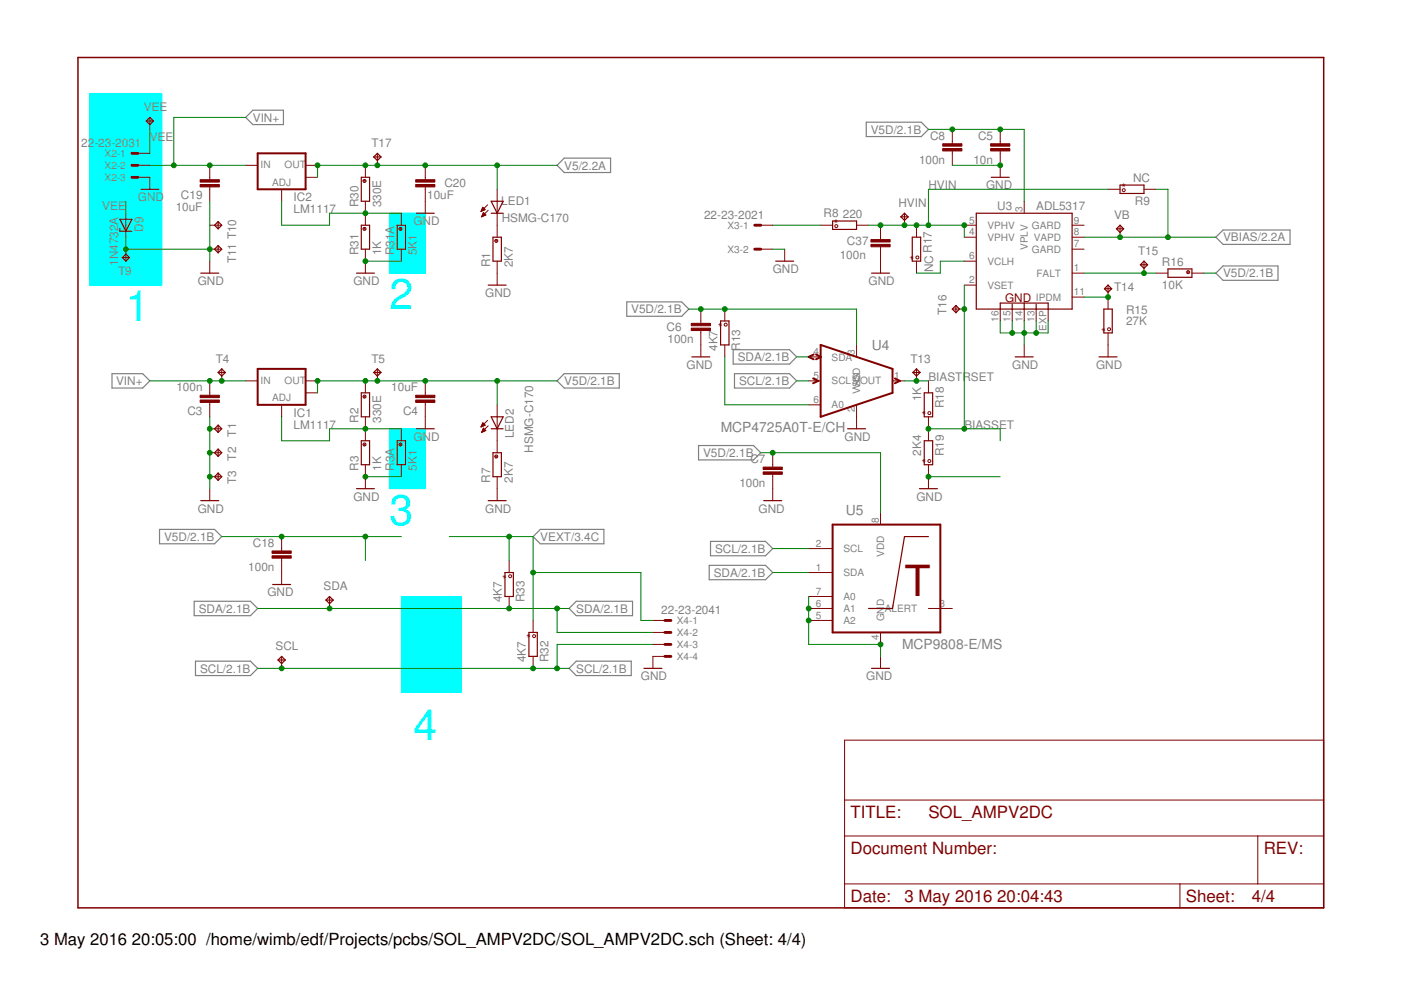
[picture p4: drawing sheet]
<svg xmlns="http://www.w3.org/2000/svg" width="297mm" height="210mm" viewBox="0 0 297 210" stroke-linecap="round" stroke-linejoin="round" font-family="sans-serif">
<g fill="#0ff" stroke="#0ff" stroke-width=".21">
<path d="M85.1 126.5h12.7v20.3h-12.7z"/>
<path d="M19.1 19.8h15.2v40.7h-15.2z"/>
<path d="M82.5 45.2h7.7v12.7h-7.7z"/>
<path d="M82.5 90.9h7.7v12.7h-7.7z"/>
</g>
<g fill="none" stroke="#808080" stroke-width=".25">
<path d="M53.6 23.4h6.5v3h-6.5l-1.5-1.5zM119.6 33.5h9.9v3.1h-9.9l-1.5-1.5zM183.7 25.9h11.6l1.5 1.5-1.5 1.6h-11.6zM257.8 57.9l1.5-1.5h11.7v3h-11.7zM257.8 50.3l1.5-1.5h14.2v3h-14.2zM23.7 79.2h6.5l1.6 1.6-1.6 1.5h-6.5zM119.6 79.2h11.7v3.1h-11.7l-1.5-1.5zM132.9 64h11.6l1.5 1.5-1.5 1.6h-11.6zM155.4 74.1h12l1.5 1.6-1.5 1.5h-12zM155.7 79.2h11.7l1.5 1.6-1.5 1.5h-11.7zM148.1 94.5h11.7l1.5 1.5-1.5 1.5h-11.7zM33.8 112.2h11.7l1.5 1.6-1.5 1.5h-11.7z"/>
<path d="M114.6 112.2h13.4v3.1h-13.4l-1.6-1.5zM150.4 119.9h11.9l1.5 1.5-1.5 1.5h-11.9zM150.6 114.8h11.7l1.5 1.5-1.5 1.5h-11.7zM41.2 127.5h11.9l1.5 1.5-1.5 1.5h-11.9zM120.6 129l1.6-1.5h11.9v3h-11.9zM41.4 140.2h11.7l1.5 1.5-1.5 1.5h-11.7zM122.2 140.2h11.6v3h-11.6l-1.6-1.5z"/>
</g>
<path d="M16.5 12.2h264.1v180.3h-264.1z" fill="none" stroke="#800000" stroke-width=".32"/>
<g fill="none" stroke="#800000" stroke-width=".21">
<path d="M29.2 35.1h2.6M29.2 37.6h2.6v2.5M29.2 32.5h2.6M31.8 24.9v2.5M44.5 35.1v3M44.5 39.6v3.1M52.1 35.1h2.5M64.8 35.1h2.5M64.8 37.6h2.5M77.5 35.1v2.5M80 32.5v2.6M90.2 35.1v3"/>
<path d="M90.2 39.6v5.6M201.9 27.4v3.1M201.9 32v3.1M212.1 27.4v3.1M212.1 32v5.6M26.7 45.2v5.1M26.7 52.8v2.6M44.5 55.4v2.5M44.5 47.8h2.5M44.5 52.8h2.5M59.7 40.1v2.6M77.5 42.7v5.1"/>
<path d="M77.5 52.8v5.1M85.1 45.2v2.6M85.1 52.8v2.6M102 44.7h.2M102.1 44.6h.4M102.1 44.5h.7M102.1 46h.1M102.2 44.4h.6M102.2 45.8h.2M102.2 44.3h.5M102.2 45.7h.5M102.3 44.1h.3"/>
<path d="M102.3 45.6h.7M102.3 44h.1M102.3 45.5h.6M102.4 43.9l.5 .5-.9 .4zM102.4 45.3h.4M102.4 45.2h.2M102.5 45.1l-.4 .9M102.5 45.1l.5 .5M102.5 45.1h.1M103 45.6l-.9 .4M103.4 43.4l-1.4 1.4M103.5 44.6l-1.4 1.4"/>
<path d="M105.4 40.1v10.2M105.4 55.4v5.1M161.3 47.8h2.5M161.3 52.8h2.5M166.4 52.8v2.6M174 47.8h2.5M181.6 47.8h2.5M186.7 47.8v3M186.7 52.3v5.6M191.8 45.2v2.6M194.3 47.8v2.5M194.3 55.4v2.5"/>
<path d="M204.4 47.8h2.6M204.4 50.3h2.6M204.4 55.4h2.6M217.1 42.7v2.5M227.3 47.8h2.5M227.3 52.8h2.5M227.3 57.9h2.5M227.3 50.3h2.5M234.9 40.1h2.6M237.5 47.8v2.5M242.5 40.1h2.6M242.5 55.4v2.5"/>
<path d="M245.1 57.9h2.5M252.7 57.9h2.5M47 78.2v2.6M80 78.2v2.6M148.6 65.5v3.1M148.6 70.1v5.6M153.7 65.5v2.6M153.7 73.1v2.6M171.4 75.7h2.6M181.6 73.1v2.6M194.3 78.2v2.6M201.9 65.5h2.5"/>
<path d="M204.4 60.5h2.6M212.1 65.5v2.6M214.6 65.5v2.6M217.1 65.5v2.6M217.1 73.1v2.6M219.7 65.5v2.6M222.2 65.5v2.6M227.3 63h2.5M234.9 60.5v5M234.9 70.6v5.1M44.5 80.8v3M44.5 85.3v3.1"/>
<path d="M44.5 90.9h2.5M44.5 96h2.5M52.1 80.8h2.5M59.7 85.8v2.6M64.8 80.8h2.5M64.8 83.3h2.5M77.5 80.8v2.5M77.5 88.4v5.1M77.5 98.5v5.1M85.1 90.9v2.6M85.1 98.5v2.6M90.2 80.8v3"/>
<path d="M90.2 85.3v5.6M102 90.4h.2M102.1 90.3h.4M102.1 90.2h.6M102.1 91.7h.1M102.2 90.1h.6M102.2 91.5h.2M102.2 90h.5M102.2 91.4h.5M102.3 89.9h.3M102.3 91.3h.7M102.3 91.2h.6"/>
<path d="M102.3 89.7h.1M102.4 89.6l.5 .5-.9 .4zM102.4 91.1h.4M102.4 90.9h.2M102.5 90.8l-.4 .9M102.5 90.8l.5 .5M102.5 90.8h.1M103 91.3l-.9 .4M103.4 89.1l-1.4 1.4M103.5 90.3l-1.4 1.4M105.4 85.8v10.2M163.8 96v3"/>
<path d="M171.4 80.8h2.6M171.4 85.8h2.6M181.6 85.8v5.1M189.2 80.8h2.6M196.8 80.8v2.5M196.8 88.4v5.1M196.8 98.5v5.1M44.5 103.6v2.6M44.5 101.1h2.5M59.7 113.8v3M59.7 118.3v5.6M105.4 101.1v5.1"/>
<path d="M107.9 118.9v2.5M163.8 100.6v5.6M171.4 116.3h5.1M186.7 108.7v2.5M59.7 139.2v2.5M69.9 126.5v2.5M107.9 126.5v2.5M113 131.6v2.5M113 139.2v2.5M138.4 131.6h2.6M138.4 134.1h2.6M138.4 136.6h2.6"/>
<path d="M141 139.2h-2.6v2.5M171.4 126.5h5.1M171.4 129h5.1M171.4 131.6h5.1M171.4 121.4h5.1M186.7 134.1v2.5M186.7 139.2v2.5M196.8 129h5.1M179.1 156.9h101.5v35.6h-101.5zM179.1 177.2h101.5M179.1 169.6h101.5M266.7 177.2v10.2"/>
<path d="M179.1 187.4h101.5M250.2 187.4v5.1"/>
<circle cx="77.3" cy="38.4" r=".32"/>
<circle cx="77.3" cy="48.5" r=".32"/>
<circle cx="84.9" cy="48.5" r=".32"/>
<circle cx="105.2" cy="51.1" r=".32"/>
<circle cx="177.3" cy="47.9" r=".32"/>
<circle cx="194.5" cy="54.6" r=".32"/>
<circle cx="238.3" cy="40.3" r=".32"/>
<circle cx="251.9" cy="57.7" r=".32"/>
<circle cx="153.9" cy="68.8" r=".32"/>
<circle cx="235.1" cy="69.8" r=".32"/>
<circle cx="77.3" cy="84.1" r=".32"/>
<circle cx="77.3" cy="94.2" r=".32"/>
<circle cx="84.9" cy="94.2" r=".32"/>
<circle cx="105.2" cy="96.8" r=".32"/>
<circle cx="197" cy="87.6" r=".32"/>
<circle cx="197" cy="97.7" r=".32"/>
<circle cx="108.2" cy="122.2" r=".32"/>
<circle cx="113.2" cy="134.9" r=".32"/>
</g>
<g fill="none" stroke="#800000" stroke-width=".25">
<path d="M31 25.7l.8-.8 .7 .8M31 25.7l.8 .7 .7-.7M31 25.7h1.5M76.6 37.6h1.8v5.1h-1.8zM79.2 33.3l.8-.8 .8 .8M79.2 33.3l.8 .7 .8-.7M79.2 33.3h1.6M210.2 37.6h3.8M237.5 39.2h5v1.8h-5zM25.4 46.5h2.6l-1.3 2.5zM25.4 48.4v.6h2.6M25.9 54.6l.8 .8 .8-.8"/>
<path d="M25.9 54.6l.8-.8 .8 .8M25.9 54.6h1.6M29.9 40.1h3.8M42.6 57.9h3.8M46.2 47l.8 .8-.8 .7M46.2 47l-.7 .8 .7 .7M46.2 47v1.5M46.2 52.1v1.5M46.2 52.1l.8 .7-.8 .8M46.2 52.1l-.7 .7 .7 .8M75.6 57.9h3.8M76.6 47.8h1.8v5h-1.8z"/>
<path d="M84.2 47.8h1.8v5h-1.8zM88.3 45.2h3.8M104.1 42.7h2.6l-1.3 2.5zM104.1 45.2h2.6M104.5 50.3h1.8v5.1h-1.8zM164.5 55.4h3.8M176.5 46.9h5.1v1.7h-5.1zM184.8 57.9h3.8M191 46l.8-.8 .7 .8M191 46l.8 .7 .7-.7M191 46h1.5M193.4 50.3h1.8v5.1h-1.8z"/>
<path d="M207 45.2h20.3v20.3h-20.3zM236.7 48.5l.8-.7 .7 .7M236.7 48.5l.8 .8 .7-.8M236.7 48.5h1.5M241.8 56.1l.7-.7 .8 .7M241.8 56.1l.7 .8 .8-.8M241.8 56.1h1.5M247.6 57h5.1v1.8h-5.1zM46.2 79l.8-.8 .8 .8M46.2 79l.8 .7 .8-.7M46.2 79h1.6M79.2 79h1.6"/>
<path d="M79.2 79l.8-.8 .8 .8M79.2 79l.8 .7 .8-.7M103.5 60.5h3.8M146.7 75.7h3.8M152.8 68.1h1.8v5h-1.8zM193.5 79h1.6M193.5 79l.8-.8 .8 .8M193.5 79l.8 .7 .8-.7M202.7 64.8l-.8 .7 .8 .8M202.7 64.8l.7 .7-.7 .8M202.7 64.8v1.5M212.1 65.5v-1.2h10.1v1.2"/>
<path d="M214.6 64.5v1M215.2 75.7h3.9M217.1 64.3v1.2M219.7 64.5v1M233 75.7h3.8M234 65.5h1.8v5.1h-1.8zM234.2 61.2l.7-.7 .8 .7M234.2 61.2l.7 .8 .8-.8M234.2 61.2h1.5M46.2 90.1v1.6M46.2 95.2v1.6M46.2 90.1l.8 .8-.8 .8"/>
<path d="M46.2 90.1l-.7 .8 .7 .8M46.2 95.2l.8 .8-.8 .8M46.2 95.2l-.7 .8 .7 .8M76.6 83.3h1.8v5.1h-1.8zM76.6 93.5h1.8v5h-1.8zM84.2 93.5h1.8v5h-1.8zM88.3 90.9h3.8M104.1 88.4h2.6l-1.3 2.5zM104.1 90.9h2.6M104.5 96h1.8v5.1h-1.8zM179.7 90.9h3.8M196 83.3h1.7v5.1h-1.7z"/>
<path d="M196 93.5h1.7v5h-1.7zM42.6 106.2h3.8M46.2 100.3v1.5M46.2 100.3l.8 .8-.8 .7M46.2 100.3l-.7 .8 .7 .7M75.6 103.6h3.8M103.5 106.2h3.8M161.9 106.2h3.8M194.9 103.6h3.9M196.8 113.8h-5l-2.6 15.2h-5.1M57.8 123.9h3.8M58.9 139.9l.8-.7 .8 .7"/>
<path d="M58.9 139.9l.8 .8 .8-.8M58.9 139.9h1.6M69.1 127.2l.8-.7 .7 .7M69.1 127.2l.8 .8 .7-.8M69.1 127.2h1.5M107.1 121.4h1.7v5.1h-1.7zM112.1 134.1h1.8v5.1h-1.8zM136.5 141.7h3.8M184.8 141.7h3.8"/>
</g>
<g fill="#800000" stroke="#800000" stroke-width=".21">
<path d="M42.4 38.1h4.1v.5h-4.1z"/>
<path d="M42.4 39.1h4.1v.5h-4.1z"/>
<path d="M88.1 38.1h4.1v.5h-4.1z"/>
<path d="M88.1 39.1h4.1v.5h-4.1z"/>
<path d="M42.4 83.8h4.1v.5h-4.1z"/>
<path d="M42.4 84.8h4.1v.5h-4.1z"/>
<path d="M88.1 83.8h4.1v.5h-4.1z"/>
<path d="M88.1 84.8h4.1v.5h-4.1z"/>
<path d="M57.7 117.8h4v.5h-4z"/>
<path d="M57.7 116.8h4v.5h-4z"/>
<path d="M184.7 51.8h4v.5h-4z"/>
<path d="M184.7 50.8h4v.5h-4z"/>
<path d="M210 31.5h4.1v.5h-4.1z"/>
<path d="M210 30.5h4.1v.5h-4.1z"/>
<path d="M146.6 69.6h4v.5h-4z"/>
<path d="M146.6 68.6h4v.5h-4z"/>
<path d="M161.8 100.1h4.1v.5h-4.1z"/>
<path d="M161.8 99h4.1v.5h-4.1z"/>
<path d="M199.9 31.5h4v.5h-4z"/>
<path d="M199.9 30.5h4v.5h-4z"/>
</g>
<path d="M54.6 32.5h10.2v7.6h-10.2zM54.6 78.2h10.2v7.6h-10.2zM172.5 75.2l-1.1 .5 1.1 .5M173 75.2l1.1 .5-1.1 .5M174 73.1l15.2 5.1v5.1l-15.2 5.1zM172.4 80.2l1.1 .6-1.1 .5M189.7 80.2l1.1 .6-1.1 .5M176.5 111.2h22.9v22.9h-22.9z" fill="none" stroke="#800000" stroke-width=".42"/>
<path d="M28 32.5h1.2M28 35.1h1.2M28 37.6h1.2M160 47.8h1.3M160 52.8h1.3M141 131.6h1.2M141 134.1h1.2M141 136.6h1.2M141 139.2h1.2" fill="none" stroke="#800000" stroke-width=".61"/>
<g fill="none" stroke="#008000" stroke-width=".21">
<path d="M31.8 35.1h20.3M31.8 27.4v5.1M52.1 24.9h-15.2v10.2M105.4 35.1v5M118.1 35.1h-50.8v2.5M196.8 27.4h20.3v15.3M201.9 35.1h10.2M26.7 42.7v2.5M26.7 50.3v2.5h17.8M44.5 42.7v12.7M59.7 42.7v5.1h10.2v-2.6h15.2M77.5 55.4h7.6"/>
<path d="M163.8 52.8h2.6M163.8 47.8h10.2M184.1 47.8h20.3v2.5M204.4 55.4h-5v2.5h-5.1M229.8 57.9h15.3M229.8 50.3h28M234.9 40.1h-38.1v7.7M245.1 40.1h2.5v10.2M255.2 57.9h2.6M146 65.5h35.6v7.6M153.7 75.7v10.1h17.7M168.9 75.7h2.5"/>
<path d="M204.4 60.5v30.4M212.1 68.1v2.5h10.1v-2.5M214.6 68.1v2.5M217.1 68.1v5M219.7 68.1v2.5M229.8 63h5.1M31.8 80.8h20.3M44.5 88.4v15.2M59.7 88.4v5.1h10.2v-2.6h15.2M105.4 80.8v5M118.1 80.8h-50.8v2.5M161.3 96h25.4v12.7"/>
<path d="M168.9 80.8h2.5M191.8 80.8h5M196.8 90.9h15.3v2.6M47 113.8h38.1M77.5 101.1h7.6M77.5 113.8v5.1M95.2 113.8h17.8v17.8M107.9 113.8v5.1M163.8 116.3h7.6M196.8 101.1h15.3M54.6 129h66M113 121.4h22.9v10.2h2.5"/>
<path d="M118.1 129v5.1h20.3M138.4 136.6h-20.3v5.1M163.8 121.4h7.6M171.4 126.5v10.1h15.3v2.6M54.6 141.7h66"/>
</g>
<g fill="#008000" stroke="#008000" stroke-width=".21">
<circle cx="77.5" cy="55.4" r=".51"/>
<circle cx="44.5" cy="52.8" r=".51"/>
<circle cx="26.7" cy="52.8" r=".51"/>
<circle cx="77.5" cy="101.1" r=".51"/>
<circle cx="44.5" cy="90.9" r=".51"/>
<circle cx="44.5" cy="96" r=".51"/>
<circle cx="44.5" cy="101.1" r=".51"/>
<circle cx="217.1" cy="70.6" r=".51"/>
<circle cx="219.7" cy="70.6" r=".51"/>
<circle cx="214.6" cy="70.6" r=".51"/>
<circle cx="212.1" cy="35.1" r=".51"/>
<circle cx="171.4" cy="129" r=".51"/>
<circle cx="171.4" cy="131.6" r=".51"/>
<circle cx="186.7" cy="136.6" r=".51"/>
<circle cx="196.8" cy="101.1" r=".51"/>
<circle cx="44.5" cy="35.1" r=".51"/>
<circle cx="36.9" cy="35.1" r=".51"/>
<circle cx="47" cy="80.8" r=".51"/>
<circle cx="44.5" cy="80.8" r=".51"/>
<circle cx="77.5" cy="45.2" r=".51"/>
<circle cx="77.5" cy="35.1" r=".51"/>
<circle cx="90.2" cy="35.1" r=".51"/>
<circle cx="80" cy="35.1" r=".51"/>
<circle cx="105.4" cy="35.1" r=".51"/>
<circle cx="67.3" cy="35.1" r=".51"/>
<circle cx="77.5" cy="90.9" r=".51"/>
<circle cx="77.5" cy="80.8" r=".51"/>
<circle cx="90.2" cy="80.8" r=".51"/>
<circle cx="80" cy="80.8" r=".51"/>
<circle cx="105.4" cy="80.8" r=".51"/>
<circle cx="67.3" cy="80.8" r=".51"/>
<circle cx="59.7" cy="113.8" r=".51"/>
<circle cx="77.5" cy="113.8" r=".51"/>
<circle cx="148.6" cy="65.5" r=".51"/>
<circle cx="153.7" cy="65.5" r=".51"/>
<circle cx="163.8" cy="96" r=".51"/>
<circle cx="212.1" cy="27.4" r=".51"/>
<circle cx="201.9" cy="27.4" r=".51"/>
<circle cx="59.7" cy="141.7" r=".51"/>
<circle cx="113" cy="141.7" r=".51"/>
<circle cx="118.1" cy="141.7" r=".51"/>
<circle cx="69.9" cy="129" r=".51"/>
<circle cx="107.9" cy="129" r=".51"/>
<circle cx="118.1" cy="129" r=".51"/>
<circle cx="204.4" cy="47.8" r=".51"/>
<circle cx="186.7" cy="47.8" r=".51"/>
<circle cx="191.8" cy="47.8" r=".51"/>
<circle cx="196.8" cy="47.8" r=".51"/>
<circle cx="194.3" cy="47.8" r=".51"/>
<circle cx="237.5" cy="50.3" r=".51"/>
<circle cx="247.6" cy="50.3" r=".51"/>
<circle cx="194.3" cy="80.8" r=".51"/>
<circle cx="107.9" cy="113.8" r=".51"/>
<circle cx="113" cy="121.4" r=".51"/>
<circle cx="234.9" cy="63" r=".51"/>
<circle cx="242.5" cy="57.9" r=".51"/>
<circle cx="196.8" cy="90.9" r=".51"/>
<circle cx="204.4" cy="65.5" r=".51"/>
<circle cx="204.4" cy="90.9" r=".51"/>
</g>
<g font-size="9.1" fill="#0ff">
<text x="82.6" y="65.5">2</text>
<text x="26.7" y="68.1">1</text>
<text x="82.6" y="111.2">3</text>
<text x="87.6" y="156.9">4</text>
</g>
<text font-size="9.1" fill="#800000" x="191.8" y="126.5">T</text>
<g font-size="3.6" fill="#800000">
<text x="180.3" y="173.4">TITLE:</text>
<text x="196.8" y="173.4">SOL_AMPV2DC</text>
<text x="180.3" y="181.1">Document Number:</text>
<text x="267.9" y="181.1">REV:</text>
<text x="180.3" y="191.2">Date:</text>
<text x="191.8" y="191.2">3 May 2016</text>
<text x="211.4" y="191.2">20:04:43</text>
<text x="251.4" y="191.2">Sheet:</text>
<text x="265.4" y="191.2">4/4</text>
</g>
<g font-size="3.5">
<text x="8.5" y="200.4">3 May 2016</text>
<text x="28" y="200.4">20:05:00 /home/wimb/edf/Projects/pcbs/SOL_AMPV2DC/SOL_AMPV2DC.sch (Sheet: 4/4)</text>
</g>
<g font-size="2.9" fill="#808080">
<text x="184.8" y="74.1">U4</text>
<text x="152.8" y="91.5">MCP4725A0T-E/CH</text>
<text x="179.3" y="109.2">U5</text>
<text x="191.3" y="137.7">MCP9808-E/MS</text>
</g>
<g font-size="2.5" fill="#808080">
<text x="30.5" y="23.6">VEE</text>
<text x="31.8" y="30">VEE</text>
<text x="53.6" y="25.8">VIN+</text>
<text x="184.6" y="28.3">V5D/2.1B</text>
<text x="197.2" y="29.6">C8</text>
<text x="207.4" y="29.6">C5</text>
<text x="17.2" y="31.1">22-23-2031</text>
<text x="78.8" y="31.2">T17</text>
<text x="119.6" y="35.9">V5/2.2A</text>
<text x="194.8" y="34.7">100n</text>
<text x="206.4" y="34.7">10n</text>
<text x="94.2" y="39.7">C20</text>
<text x="196.8" y="40.1">HVIN</text>
<text x="209.1" y="40.1">GND</text>
<text x="240.2" y="38.6">NC</text>
<text x="21.7" y="44.4">VEE</text>
<text x="29.2" y="42.7">GND</text>
<text x="37.2" y="44.8">10uF</text>
<text x="38.4" y="42.3">C19</text>
<text x="62.2" y="45.2">LM1117</text>
<text x="62.2" y="42.7">IC2</text>
<text x="76" y="43.9" transform="rotate(-90 76 43.9)">R30</text>
<text x="80.8" y="43.9" transform="rotate(-90 80.8 43.9)">330E</text>
<text x="87.6" y="47.7">GND</text>
<text x="90.6" y="42.3">10uF</text>
<text x="106.3" y="43.4">LED1</text>
<text x="106.4" y="47">HSMG-C170</text>
<text x="149.3" y="46.3">22-23-2021</text>
<text x="174.6" y="45.9">R8</text>
<text x="178.7" y="46.2">220</text>
<text x="190.5" y="43.9">HVIN</text>
<text x="211.4" y="44.4">U3</text>
<text x="219.7" y="44.4">ADL5317</text>
<text x="236.2" y="46.5">VB</text>
<text x="240.6" y="43.4">R9</text>
<text x="30.4" y="49.2" transform="rotate(-90 30.4 49.2)">D9</text>
<text x="179.6" y="51.9">C37</text>
<text x="259.3" y="51.2">VBIAS/2.2A</text>
<text x="25" y="58.4">T9</text>
<text x="25" y="56.4" transform="rotate(-90 25 56.4)">1N4732A</text>
<text x="50.1" y="55.9" transform="rotate(-90 50.1 55.9)">T11 T10</text>
<text x="76" y="54.1" transform="rotate(-90 76 54.1)">R31</text>
<text x="80.8" y="54.1" transform="rotate(-90 80.8 54.1)">1K</text>
<text x="83.6" y="54.1" transform="rotate(-90 83.6 54.1)">R31A</text>
<text x="88.4" y="54.1" transform="rotate(-90 88.4 54.1)">5K1</text>
<text x="103.9" y="56.6" transform="rotate(-90 103.9 56.6)">R1</text>
<text x="108.7" y="56.6" transform="rotate(-90 108.7 56.6)">2K7</text>
<text x="163.8" y="57.9">GND</text>
<text x="178" y="55">100n</text>
<text x="197.9" y="57.7" transform="rotate(-90 197.9 57.7)">NC R17</text>
<text x="241.3" y="54.1">T15</text>
<text x="246.4" y="56.4">R16</text>
<text x="259.3" y="58.8">V5D/2.1B</text>
<text x="41.9" y="60.4">GND</text>
<text x="74.9" y="60.4">GND</text>
<text x="102.9" y="63">GND</text>
<text x="184.1" y="60.4">GND</text>
<text x="236.2" y="61.7">T14</text>
<text x="246.4" y="61.2">10K</text>
<text x="133.8" y="66.4">V5D/2.1B</text>
<text x="141.3" y="70.2">C6</text>
<text x="200.6" y="66.8" transform="rotate(-90 200.6 66.8)">T16</text>
<text x="238.7" y="68.8">27K</text>
<text x="238.7" y="66.6">R15</text>
<text x="45.7" y="76.9">T4</text>
<text x="78.8" y="76.9">T5</text>
<text x="141.5" y="72.8">100n</text>
<text x="152.1" y="74.4" transform="rotate(-90 152.1 74.4)">4K7</text>
<text x="156.4" y="76.6">SDA/2.1B</text>
<text x="156.9" y="74.4" transform="rotate(-90 156.9 74.4)">R13</text>
<text x="193" y="76.9">T13</text>
<text x="24.6" y="81.6">VIN+</text>
<text x="37.4" y="82.9">100n</text>
<text x="83" y="82.9">10uF</text>
<text x="119.6" y="81.6">V5D/2.1B</text>
<text x="145.6" y="78.2">GND</text>
<text x="156.7" y="81.6">SCL/2.1B</text>
<text x="196.8" y="80.8">BIASTRSET</text>
<text x="214.6" y="78.2">GND</text>
<text x="232.4" y="78.2">GND</text>
<text x="39.7" y="88">C3</text>
<text x="62.2" y="88.4">IC1</text>
<text x="76" y="89.6" transform="rotate(-90 76 89.6)">R2</text>
<text x="80.8" y="89.6" transform="rotate(-90 80.8 89.6)">330E</text>
<text x="85.5" y="88">C4</text>
<text x="195.3" y="85.1" transform="rotate(-90 195.3 85.1)">1K</text>
<text x="200.1" y="86.6" transform="rotate(-90 200.1 86.6)">R18</text>
<text x="50.1" y="92.6" transform="rotate(-90 50.1 92.6)">T1</text>
<text x="62.2" y="90.9">LM111</text>
<text x="69.9" y="90.9">7</text>
<text x="87.6" y="93.5">GND</text>
<text x="109" y="92.9" transform="rotate(-90 109 92.9)">LED2</text>
<text x="113" y="96" transform="rotate(-90 113 96)">HSMG-C170</text>
<text x="179.1" y="93.5">GND</text>
<text x="204.5" y="90.9">BIASSET</text>
<text x="50.1" y="97.6" transform="rotate(-90 50.1 97.6)">T2</text>
<text x="76" y="99.8" transform="rotate(-90 76 99.8)">R3</text>
<text x="80.8" y="99.8" transform="rotate(-90 80.8 99.8)">1K</text>
<text x="83.6" y="99.8" transform="rotate(-90 83.6 99.8)">R3A</text>
<text x="88.4" y="99.8" transform="rotate(-90 88.4 99.8)">5K1</text>
<text x="149.1" y="96.9">V5D/2.1B</text>
<text x="159.1" y="98.2">C7</text>
<text x="195.3" y="96.6" transform="rotate(-90 195.3 96.6)">2K4</text>
<text x="200.1" y="96.8" transform="rotate(-90 200.1 96.8)">R19</text>
<text x="50.1" y="102.7" transform="rotate(-90 50.1 102.7)">T3</text>
<text x="74.9" y="106.2">GND</text>
<text x="103.9" y="102.3" transform="rotate(-90 103.9 102.3)">R7</text>
<text x="108.7" y="102.3" transform="rotate(-90 108.7 102.3)">2K7</text>
<text x="156.8" y="103.2">100n</text>
<text x="194.3" y="106.2">GND</text>
<text x="41.9" y="108.7">GND</text>
<text x="102.9" y="108.7">GND</text>
<text x="160.8" y="108.7">GND</text>
<text x="34.8" y="114.7">V5D/2.1B</text>
<text x="53.6" y="115.9">C18</text>
<text x="114.6" y="114.7">VEXT/3.4C</text>
<text x="151.6" y="117.2">SCL/2.1B</text>
<text x="52.6" y="121">100n</text>
<text x="68.6" y="125.2">SDA</text>
<text x="151.3" y="122.3">SDA/2.1B</text>
<text x="42.1" y="129.9">SDA/2.1B</text>
<text x="56.7" y="126.5">GND</text>
<text x="106.4" y="127.7" transform="rotate(-90 106.4 127.7)">4K7</text>
<text x="111.2" y="127.7" transform="rotate(-90 111.2 127.7)">R33</text>
<text x="122.2" y="129.9">SDA/2.1B</text>
<text x="140.2" y="130.1">22-23-2041</text>
<text x="58.4" y="137.9">SCL</text>
<text x="42.4" y="142.6">SCL/2.1B</text>
<text x="111.5" y="140.4" transform="rotate(-90 111.5 140.4)">4K7</text>
<text x="116.3" y="140.4" transform="rotate(-90 116.3 140.4)">R32</text>
<text x="122.2" y="142.6">SCL/2.1B</text>
<text x="135.9" y="144.2">GND</text>
<text x="183.7" y="144.2">GND</text>
</g>
<g font-size="2.5" fill="#800000">
<text x="78.8" y="38.9" transform="rotate(-90 78.8 38.9)">*</text>
<text x="237.8" y="40.6">*</text>
<text x="78.8" y="49" transform="rotate(-90 78.8 49)">*</text>
<text x="86.4" y="49" transform="rotate(-90 86.4 49)">*</text>
<text x="106.7" y="51.6" transform="rotate(-90 106.7 51.6)">*</text>
<text x="176.8" y="48.3">*</text>
<text x="194.8" y="55.1" transform="rotate(-90 194.8 55.1)">*</text>
<text x="251.4" y="59.2">*</text>
<text x="213.1" y="64">GND</text>
<text x="154.2" y="69.3" transform="rotate(-90 154.2 69.3)">*</text>
<text x="235.4" y="70.3" transform="rotate(-90 235.4 70.3)">*</text>
<text x="78.8" y="84.6" transform="rotate(-90 78.8 84.6)">*</text>
<text x="197.3" y="88.1" transform="rotate(-90 197.3 88.1)">*</text>
<text x="78.8" y="94.7" transform="rotate(-90 78.8 94.7)">*</text>
<text x="86.4" y="94.7" transform="rotate(-90 86.4 94.7)">*</text>
<text x="106.7" y="97.3" transform="rotate(-90 106.7 97.3)">*</text>
<text x="197.3" y="98.2" transform="rotate(-90 197.3 98.2)">*</text>
<text x="108.5" y="122.7" transform="rotate(-90 108.5 122.7)">*</text>
<text x="113.5" y="135.4" transform="rotate(-90 113.5 135.4)">*</text>
</g>
<g font-size="2.1" fill="#808080">
<text x="22.2" y="33.3">X2-1</text>
<text x="22.2" y="35.8">X2-2</text>
<text x="55.3" y="35.7">IN</text>
<text x="60.3" y="35.7">OUT</text>
<text x="22.2" y="38.4">X2-3</text>
<text x="57.7" y="39.4">ADJ</text>
<text x="205.5" y="47.4">5</text>
<text x="216.8" y="44.9" transform="rotate(-90 216.8 44.9)">3</text>
<text x="227.7" y="47.4">9</text>
<text x="154.2" y="48.5">X3-1</text>
<text x="154.2" y="53.6">X3-2</text>
<text x="205.5" y="49.9">4</text>
<text x="209.3" y="51">VPHV</text>
<text x="209.3" y="48.5">VPHV</text>
<text x="217.9" y="53" transform="rotate(-90 217.9 53)">VPLV</text>
<text x="218.8" y="53.6">GARD</text>
<text x="218.8" y="48.5">GARD</text>
<text x="219.2" y="51">VAPD</text>
<text x="227.7" y="52.5">7</text>
<text x="227.7" y="49.9">8</text>
<text x="205.5" y="55">6</text>
<text x="209.3" y="56.1">VCLH</text>
<text x="219.8" y="58.7">FALT</text>
<text x="227.7" y="57.5">1</text>
<text x="205.5" y="60.1">2</text>
<text x="209.3" y="61.2">VSET</text>
<text x="219.6" y="63.7">IPDM</text>
<text x="227.7" y="62.6">11</text>
<text x="211.7" y="68.2" transform="rotate(-90 211.7 68.2)">16</text>
<text x="214.3" y="68.2" transform="rotate(-90 214.3 68.2)">15</text>
<text x="216.8" y="68.2" transform="rotate(-90 216.8 68.2)">14</text>
<text x="219.3" y="68.2" transform="rotate(-90 219.3 68.2)">13</text>
<text x="221.9" y="70.2" transform="rotate(-90 221.9 70.2)">EXP</text>
<text x="172.4" y="75.3">4</text>
<text x="176.3" y="76.4">SDA</text>
<text x="181.2" y="75.3" transform="rotate(-90 181.2 75.3)">3</text>
<text x="55.3" y="81.4">IN</text>
<text x="60.3" y="81.4">OUT</text>
<text x="172.4" y="80.4">5</text>
<text x="176.3" y="81.5">SCL</text>
<text x="182.4" y="81.5">OUT</text>
<text x="182.4" y="83.5" transform="rotate(-90 182.4 83.5)">VVDD</text>
<text x="182.4" y="82.1" transform="rotate(-90 182.4 82.1)">SS</text>
<text x="189.6" y="80.4">1</text>
<text x="57.7" y="85.1">ADJ</text>
<text x="172.4" y="85.5">6</text>
<text x="176.3" y="86.6">A0</text>
<text x="181.2" y="87.4" transform="rotate(-90 181.2 87.4)">2</text>
<text x="186.3" y="110.9" transform="rotate(-90 186.3 110.9)">8</text>
<text x="173" y="116">2</text>
<text x="178.9" y="117.1">SCL</text>
<text x="187.4" y="118.1" transform="rotate(-90 187.4 118.1)">VDD</text>
<text x="173" y="121">1</text>
<text x="178.9" y="122.1">SDA</text>
<text x="173" y="126.1">7</text>
<text x="173" y="128.7">6</text>
<text x="173" y="131.2">5</text>
<text x="178.9" y="127.2">A0</text>
<text x="178.9" y="129.8">A1</text>
<text x="187.4" y="131.7" transform="rotate(-90 187.4 131.7)">GN</text>
<text x="187.4" y="128.5" transform="rotate(-90 187.4 128.5)">D</text>
<text x="187.6" y="129.8">ALERT</text>
<text x="199.2" y="128.7">3</text>
<text x="143.5" y="132.3">X4-1</text>
<text x="143.5" y="134.8">X4-2</text>
<text x="143.5" y="137.4">X4-3</text>
<text x="178.9" y="132.3">A2</text>
<text x="186.3" y="135.6" transform="rotate(-90 186.3 135.6)">4</text>
<text x="143.5" y="139.9">X4-4</text>
</g>
</svg>
